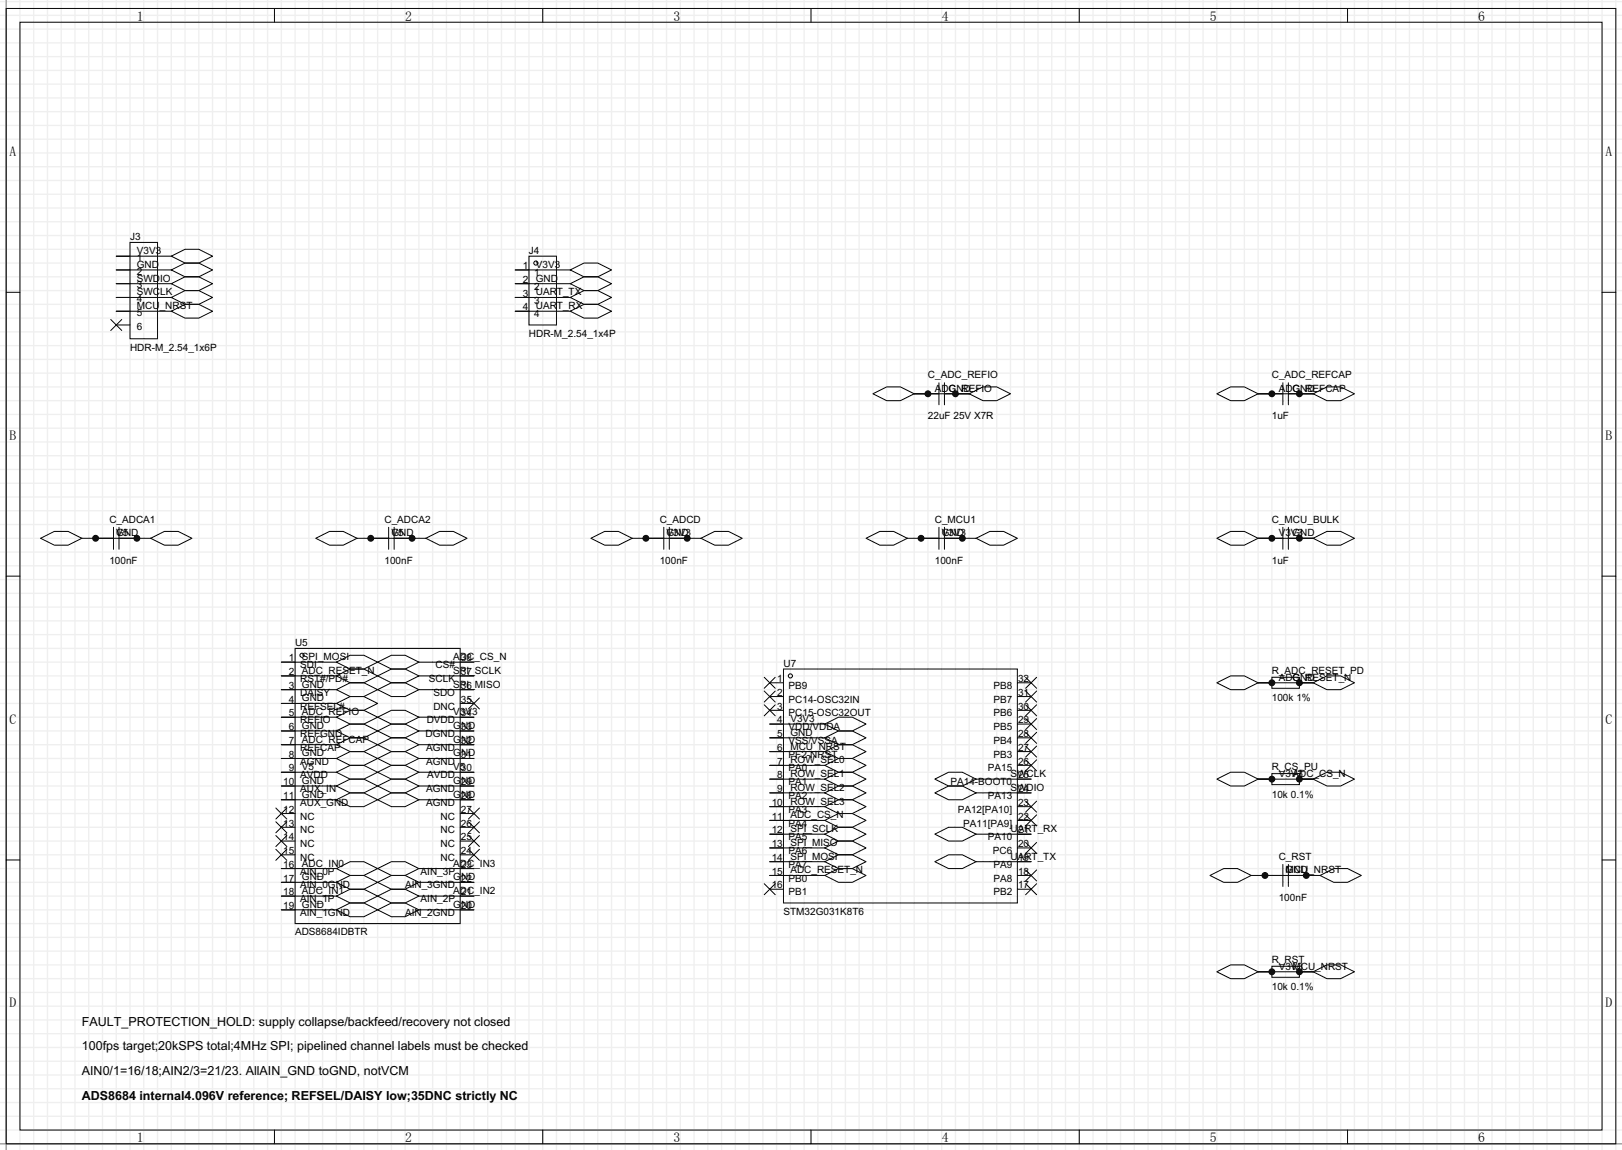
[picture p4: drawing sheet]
<svg xmlns="http://www.w3.org/2000/svg" width="299mm" height="212mm" viewBox="0 0 299 212" stroke-linecap="round" stroke-linejoin="round" font-family="sans-serif">
<g fill="none" stroke="#f0f0eb" stroke-width=".25">
<path d="M0 .3h299.5M0 2.8h299.5M0 5.4h299.5M0 7.9h299.5M0 10.5h299.5M0 13h299.5M0 15.5h299.5M0 18.1h299.5M1.1 0v212.3M3.7 0v212.3M6.2 0v212.3M8.8 0v212.3"/>
<path d="M11.3 0v212.3M13.8 0v212.3M16.4 0v212.3M18.9 0v212.3M21.5 0v212.3M24 0v212.3M26.5 0v212.3M29.1 0v212.3M31.6 0v212.3M34.2 0v212.3M36.7 0v212.3M39.2 0v212.3"/>
<path d="M41.8 0v212.3M44.3 0v212.3M46.9 0v212.3M49.4 0v212.3M51.9 0v212.3M54.5 0v212.3M57 0v212.3M59.6 0v212.3M62.1 0v212.3M64.6 0v212.3M67.2 0v212.3M69.7 0v212.3"/>
<path d="M72.3 0v212.3M74.8 0v212.3M77.3 0v212.3M79.9 0v212.3M82.4 0v212.3M85 0v212.3M87.5 0v212.3M90 0v212.3M92.6 0v212.3M95.1 0v212.3M97.7 0v212.3M100.2 0v212.3"/>
<path d="M102.7 0v212.3M105.3 0v212.3M107.8 0v212.3M110.4 0v212.3M112.9 0v212.3M115.4 0v212.3M118 0v212.3M120.5 0v212.3M123.1 0v212.3M125.6 0v212.3M128.1 0v212.3M130.7 0v212.3"/>
<path d="M133.2 0v212.3M135.8 0v212.3M138.3 0v212.3M140.8 0v212.3M143.4 0v212.3M145.9 0v212.3M148.5 0v212.3M151 0v212.3M153.5 0v212.3M156.1 0v212.3M158.6 0v212.3M161.2 0v212.3"/>
<path d="M163.7 0v212.3M166.2 0v212.3M168.8 0v212.3M171.3 0v212.3M173.9 0v212.3M176.4 0v212.3M178.9 0v212.3M181.5 0v212.3M184 0v212.3M186.6 0v212.3M189.1 0v212.3M191.6 0v212.3"/>
<path d="M194.2 0v212.3M196.7 0v212.3M199.3 0v212.3M201.8 0v212.3M204.3 0v212.3M206.9 0v212.3M209.4 0v212.3M212 0v212.3M214.5 0v212.3M217 0v212.3M219.6 0v212.3M222.1 0v212.3"/>
<path d="M224.7 0v212.3M227.2 0v212.3M229.7 0v212.3M232.3 0v212.3M234.8 0v212.3M237.4 0v212.3M239.9 0v212.3M242.4 0v212.3M245 0v212.3M247.5 0v212.3M250.1 0v212.3M252.6 0v212.3"/>
<path d="M255.1 0v212.3M257.7 0v212.3M260.2 0v212.3M262.8 0v212.3M265.3 0v212.3M267.8 0v212.3M270.4 0v212.3M272.9 0v212.3M275.5 0v212.3M278 0v212.3M280.5 0v212.3M283.1 0v212.3"/>
<path d="M285.6 0v212.3M288.2 0v212.3M290.7 0v212.3M293.2 0v212.3M295.8 0v212.3M298.3 0v212.3M0 20.6h299.5M0 23.2h299.5M0 25.7h299.5M0 28.2h299.5M0 30.8h299.5M0 33.3h299.5"/>
<path d="M0 35.9h299.5M0 38.4h299.5M0 40.9h299.5M0 43.5h299.5M0 46h299.5M0 48.6h299.5M0 51.1h299.5M0 53.6h299.5M0 56.2h299.5M0 58.7h299.5M0 61.3h299.5M0 63.8h299.5"/>
<path d="M0 66.3h299.5M0 68.9h299.5M0 71.4h299.5M0 74h299.5M0 76.5h299.5M0 79h299.5M0 81.6h299.5M0 84.1h299.5M0 86.7h299.5M0 89.2h299.5M0 91.7h299.5M0 94.3h299.5"/>
<path d="M0 96.8h299.5M0 99.4h299.5M0 101.9h299.5M0 104.4h299.5M0 107h299.5M0 109.5h299.5M0 112.1h299.5M0 114.6h299.5M0 117.1h299.5M0 119.7h299.5M0 122.2h299.5M0 124.8h299.5"/>
<path d="M0 127.3h299.5M0 129.8h299.5M0 132.4h299.5M0 134.9h299.5M0 137.5h299.5M0 140h299.5M0 142.5h299.5M0 145.1h299.5M0 147.6h299.5M0 150.2h299.5M0 152.7h299.5M0 155.2h299.5"/>
<path d="M0 157.8h299.5M0 160.3h299.5M0 162.9h299.5M0 165.4h299.5M0 167.9h299.5M0 170.5h299.5M0 173h299.5M0 175.6h299.5M0 178.1h299.5M0 180.6h299.5M0 183.2h299.5M0 185.7h299.5"/>
<path d="M0 188.3h299.5M0 190.8h299.5M0 193.3h299.5M0 195.9h299.5M0 198.4h299.5M0 201h299.5M0 203.5h299.5M0 206h299.5M0 208.6h299.5M0 211.1h299.5"/>
</g>
<path d="M1.1 0v212.3M0 211.1h299.5" fill="none" stroke="#999" stroke-width=".25"/>
<g fill="none" stroke="#000" stroke-width=".18">
<path d="M1.1 1.6h297.2v209.5h-297.2zM3.7 4.1h292.1v204.5h-292.1zM50.7 1.6v2.5M100.2 1.6v2.5M149.7 1.6v2.5M199.3 1.6v2.5M248.8 1.6v2.5M1.1 54h2.6M20.4 59l2.1 2M21.5 47.3h10.1M21.5 49.8h10.1M21.5 52.4h10.1"/>
<path d="M21.5 54.9h10.1M21.5 57.4h10.1M21.5 60h2.5M22.5 59l-2.1 2M24 44.7h5.1v17.8h-5.1zM31.6 47.3l2.6-1.3h2.5l2.5 1.3-2.5 1.3h-2.5zM31.6 49.8l2.6-1.2h2.5l2.5 1.2-2.5 1.3h-2.5zM31.6 52.4l2.6-1.3h2.5l2.5 1.3-2.5 1.2h-2.5zM31.6 54.9l2.6-1.3h2.5l2.5 1.3-2.5 1.3h-2.5zM31.6 57.4l2.6-1.2h2.5l2.5 1.2-2.5 1.3h-2.5zM95.1 49.8h10.2M95.1 52.4h10.2"/>
<path d="M95.1 54.9h10.2M95.1 57.4h10.2M97.7 47.3h5v12.7h-5zM105.3 49.8l2.5-1.2h2.6l2.5 1.2-2.5 1.3h-2.6zM105.3 52.4l2.5-1.3h2.6l2.5 1.3-2.5 1.2h-2.6zM105.3 54.9l2.5-1.3h2.6l2.5 1.3-2.5 1.3h-2.6zM105.3 57.4l2.5-1.2h2.6l2.5 1.2-2.5 1.3h-2.6zM295.8 54h2.5M161.2 72.7l2.5-1.3h2.5l2.6 1.3-2.6 1.3h-2.5zM168.8 72.7h10.1M173.4 70.7v4M174.4 70.7v4"/>
<path d="M178.9 72.7l2.6-1.3h2.5l2.6 1.3-2.6 1.3h-2.5zM224.7 72.7l2.5-1.3h2.5l2.6 1.3-2.6 1.3h-2.5zM232.3 72.7h10.1M236.9 70.7v4M237.9 70.7v4M242.4 72.7l2.6-1.3h2.5l2.6 1.3-2.6 1.3h-2.5zM7.5 99.4l2.5-1.3h2.6l2.5 1.3-2.5 1.2h-2.6zM15.1 99.4h12.7M21 97.3v4.1M22 97.3v4.1M27.8 99.4l2.6-1.3h2.5l2.5 1.3-2.5 1.2h-2.5zM58.3 99.4l2.5-1.3h2.6l2.5 1.3-2.5 1.2h-2.6z"/>
<path d="M65.9 99.4h12.7M71.8 97.3v4.1M72.8 97.3v4.1M78.6 99.4l2.6-1.3h2.5l2.5 1.3-2.5 1.2h-2.5zM109.1 99.4l2.5-1.3h2.6l2.5 1.3-2.5 1.2h-2.6zM116.7 99.4h12.7M122.6 97.3v4.1M123.6 97.3v4.1M129.4 99.4l2.6-1.3h2.5l2.5 1.3-2.5 1.2h-2.5zM159.9 99.4l2.5-1.3h2.6l2.5 1.3-2.5 1.2h-2.6zM167.5 99.4h12.7M173.4 97.3v4.1"/>
<path d="M174.4 97.3v4.1M180.2 99.4l2.6-1.3h2.5l2.5 1.3-2.5 1.2h-2.5zM224.7 99.4l2.5-1.3h2.5l2.6 1.3-2.6 1.2h-2.5zM232.3 99.4h10.1M236.9 97.3v4.1M237.9 97.3v4.1M242.4 99.4l2.6-1.3h2.5l2.6 1.3-2.6 1.2h-2.5zM1.1 106.3h2.6M54.5 119.7h30.5v50.8h-30.5zM295.8 106.3h2.5M51.9 122.2h10.2M51.9 124.8h10.2"/>
<path d="M51.9 127.3h10.2M51.9 129.8h10.2M51.9 132.4h10.2M51.9 134.9h10.2M51.9 137.5h10.2M51.9 140h10.2M62.1 122.2l2.5-1.3h2.6l2.5 1.3-2.5 1.3h-2.6zM62.1 124.8l2.5-1.3h2.6l2.5 1.3-2.5 1.2h-2.6zM62.1 127.3l2.5-1.3h2.6l2.5 1.3-2.5 1.3h-2.6zM62.1 129.8l2.5-1.2h2.6l2.5 1.2-2.5 1.3h-2.6zM62.1 132.4l2.5-1.3h2.6l2.5 1.3-2.5 1.2h-2.6zM62.1 134.9l2.5-1.3h2.6l2.5 1.3-2.5 1.3h-2.6z"/>
<path d="M62.1 137.5l2.5-1.3h2.6l2.5 1.3-2.5 1.2h-2.6zM62.1 140l2.5-1.3h2.6l2.5 1.3-2.5 1.3h-2.6zM69.7 140l2.6-1.3h2.5l2.5 1.3-2.5 1.3h-2.5zM69.7 137.5l2.6-1.3h2.5l2.5 1.3-2.5 1.2h-2.5zM69.7 134.9l2.6-1.3h2.5l2.5 1.3-2.5 1.3h-2.5zM69.7 132.4l2.6-1.3h2.5l2.5 1.3-2.5 1.2h-2.5zM69.7 127.3l2.6-1.3h2.5l2.5 1.3-2.5 1.3h-2.5zM69.7 124.8l2.6-1.3h2.5l2.5 1.3-2.5 1.2h-2.5zM69.7 122.2l2.6-1.3h2.5l2.5 1.3-2.5 1.3h-2.5zM77.3 122.2h10.2M77.3 124.8h10.2M77.3 127.3h10.2"/>
<path d="M77.3 132.4h10.2M77.3 134.9h10.2M77.3 137.5h10.2M77.3 140h10.2M85 129.8h2.5M86.5 128.8l2 2M88.5 128.8l-2 2M141.1 125l2 2M141.1 127.5l2 2.1M141.1 130.1l2 2M142.1 126h2.6M142.1 128.6h2.6"/>
<path d="M142.1 131.1h2.6M142.1 133.6h10.2M142.1 136.2h10.2M142.1 138.7h10.2M143.1 125l-2 2M143.1 127.5l-2 2.1M143.1 130.1l-2 2M144.7 123.5h43.1v43.2h-43.1zM152.3 133.6l2.5-1.2h2.6l2.5 1.2-2.5 1.3h-2.6zM152.3 136.2l2.5-1.3h2.6l2.5 1.3-2.5 1.3h-2.6zM152.3 138.7l2.5-1.2h2.6l2.5 1.2-2.5 1.3h-2.6zM187.8 126h2.6"/>
<path d="M187.8 128.6h2.6M187.8 131.1h2.6M187.8 133.6h2.6M187.8 136.2h2.6M187.8 138.7h2.6M189.4 137.7l2 2M189.4 135.2l2 2M189.4 132.6l2 2.1M189.4 130.1l2 2M189.4 127.5l2 2.1M189.4 125l2 2M191.4 137.7l-2 2"/>
<path d="M191.4 135.2l-2 2M191.4 132.6l-2 2.1M191.4 130.1l-2 2M191.4 127.5l-2 2.1M191.4 125l-2 2M224.7 126l2.5-1.2h2.5l2.6 1.2-2.6 1.3h-2.5zM232.3 126h10.1M234.8 125h5.1v2h-5.1zM242.4 126l2.6-1.2h2.5l2.6 1.2-2.6 1.3h-2.5zM1.1 158.7h2.6M50.9 149.1l2.1 2.1M50.9 151.7l2.1 2"/>
<path d="M50.9 154.2l2.1 2M50.9 156.8l2.1 2M51.9 142.5h10.2M51.9 145.1h10.2M51.9 147.6h10.2M51.9 150.2h2.6M51.9 152.7h2.6M51.9 155.2h2.6M51.9 157.8h2.6M53 149.1l-2.1 2.1M53 151.7l-2.1 2M53 154.2l-2.1 2"/>
<path d="M53 156.8l-2.1 2M62.1 142.5l2.5-1.2h2.6l2.5 1.2-2.5 1.3h-2.6zM62.1 145.1l2.5-1.3h2.6l2.5 1.3-2.5 1.2h-2.6zM62.1 147.6l2.5-1.3h2.6l2.5 1.3-2.5 1.3h-2.6zM69.7 147.6l2.6-1.3h2.5l2.5 1.3-2.5 1.3h-2.5zM69.7 145.1l2.6-1.3h2.5l2.5 1.3-2.5 1.2h-2.5zM69.7 142.5l2.6-1.2h2.5l2.5 1.2-2.5 1.3h-2.5zM77.3 142.5h10.2M77.3 145.1h10.2M77.3 147.6h10.2M85 150.2h2.5M85 152.7h2.5"/>
<path d="M85 155.2h2.5M85 157.8h2.5M86.5 156.8l2 2M86.5 154.2l2 2M86.5 151.7l2 2M86.5 149.1l2 2.1M88.5 156.8l-2 2M88.5 154.2l-2 2M88.5 151.7l-2 2M88.5 149.1l-2 2.1M142.1 141.3h10.2M142.1 143.8h10.2"/>
<path d="M142.1 146.3h10.2M142.1 148.9h10.2M142.1 151.4h10.2M142.1 154h10.2M142.1 156.5h10.2M142.1 159h10.2M152.3 141.3l2.5-1.3h2.6l2.5 1.3-2.5 1.2h-2.6zM152.3 143.8l2.5-1.3h2.6l2.5 1.3-2.5 1.3h-2.6zM152.3 146.3l2.5-1.2h2.6l2.5 1.2-2.5 1.3h-2.6zM152.3 148.9l2.5-1.3h2.6l2.5 1.3-2.5 1.3h-2.6zM152.3 151.4l2.5-1.2h2.6l2.5 1.2-2.5 1.3h-2.6zM152.3 154l2.5-1.3h2.6l2.5 1.3-2.5 1.2h-2.6z"/>
<path d="M152.3 156.5l2.5-1.3h2.6l2.5 1.3-2.5 1.3h-2.6zM152.3 159l2.5-1.2h2.6l2.5 1.2-2.5 1.3h-2.6zM172.6 159l2.5-1.2h2.6l2.5 1.2-2.5 1.3h-2.6zM172.6 154l2.5-1.3h2.6l2.5 1.3-2.5 1.2h-2.6zM172.6 146.3l2.5-1.2h2.6l2.5 1.2-2.5 1.3h-2.6zM172.6 143.8l2.5-1.3h2.6l2.5 1.3-2.5 1.3h-2.6zM180.2 143.8h10.2M180.2 146.3h10.2M180.2 154h10.2M180.2 159h10.2M187.8 141.3h2.6M187.8 148.9h2.6"/>
<path d="M187.8 151.4h2.6M187.8 156.5h2.6M189.4 155.5l2 2M189.4 150.4l2 2M189.4 147.9l2 2M189.4 140.2l2 2.1M191.4 155.5l-2 2M191.4 150.4l-2 2M191.4 147.9l-2 2M191.4 140.2l-2 2.1M224.7 143.8l2.5-1.3h2.5l2.6 1.3-2.6 1.3h-2.5zM232.3 143.8h10.1"/>
<path d="M234.8 142.8h5.1v2h-5.1zM236.9 159.6v4M237.9 159.6v4M242.4 143.8l2.6-1.3h2.5l2.6 1.3-2.6 1.3h-2.5zM295.8 158.7h2.5M51.9 160.3h10.2M51.9 162.9h10.2M51.9 165.4h10.2M51.9 167.9h10.2M62.1 160.3l2.5-1.3h2.6l2.5 1.3-2.5 1.3h-2.6zM62.1 162.9l2.5-1.3h2.6l2.5 1.3-2.5 1.2h-2.6zM62.1 165.4l2.5-1.3h2.6l2.5 1.3-2.5 1.3h-2.6z"/>
<path d="M62.1 167.9l2.5-1.2h2.6l2.5 1.2-2.5 1.3h-2.6zM69.7 167.9l2.6-1.2h2.5l2.5 1.2-2.5 1.3h-2.5zM69.7 165.4l2.6-1.3h2.5l2.5 1.3-2.5 1.3h-2.5zM69.7 162.9l2.6-1.3h2.5l2.5 1.3-2.5 1.2h-2.5zM69.7 160.3l2.6-1.3h2.5l2.5 1.3-2.5 1.3h-2.5zM77.3 160.3h10.2M77.3 162.9h10.2M77.3 165.4h10.2M77.3 167.9h10.2M141.1 163.1l2 2M142.1 161.6h10.2M142.1 164.1h2.6"/>
<path d="M143.1 163.1l-2 2M152.3 161.6l2.5-1.3h2.6l2.5 1.3-2.5 1.3h-2.6zM187.8 161.6h2.6M187.8 164.1h2.6M189.4 163.1l2 2M189.4 160.6l2 2M191.4 163.1l-2 2M191.4 160.6l-2 2M223.4 161.6l2.5-1.3h2.6l2.5 1.3-2.5 1.3h-2.6zM224.7 179.4l2.5-1.3h2.5l2.6 1.3-2.6 1.2h-2.5zM231 161.6h12.7M232.3 179.4h10.1"/>
<path d="M234.8 178.3h5.1v2.1h-5.1zM242.4 179.4l2.6-1.3h2.5l2.6 1.3-2.6 1.2h-2.5zM243.7 161.6l2.6-1.3h2.5l2.5 1.3-2.5 1.3h-2.5zM50.7 208.6v2.5M100.2 208.6v2.5M149.7 208.6v2.5M199.3 208.6v2.5M248.8 208.6v2.5"/>
<circle cx="98.9" cy="48.6" r=".38"/>
<circle cx="55.8" cy="120.9" r=".38"/>
<circle cx="145.9" cy="124.8" r=".38"/>
</g>
<g fill="#000">
<circle cx="171.3" cy="72.7" r=".63"/>
<circle cx="176.4" cy="72.7" r=".63"/>
<circle cx="234.8" cy="72.7" r=".63"/>
<circle cx="239.9" cy="72.7" r=".63"/>
<circle cx="17.7" cy="99.4" r=".63"/>
<circle cx="25.3" cy="99.4" r=".63"/>
<circle cx="68.5" cy="99.4" r=".63"/>
<circle cx="76.1" cy="99.4" r=".63"/>
<circle cx="119.3" cy="99.4" r=".63"/>
<circle cx="126.9" cy="99.4" r=".63"/>
<circle cx="170.1" cy="99.4" r=".63"/>
<circle cx="177.7" cy="99.4" r=".63"/>
<circle cx="234.8" cy="99.4" r=".63"/>
<circle cx="239.9" cy="99.4" r=".63"/>
<circle cx="234.8" cy="126" r=".63"/>
<circle cx="239.9" cy="126" r=".63"/>
<circle cx="234.8" cy="143.8" r=".63"/>
<circle cx="239.9" cy="143.8" r=".63"/>
<circle cx="233.6" cy="161.6" r=".63"/>
<circle cx="234.8" cy="179.4" r=".63"/>
<circle cx="239.9" cy="179.4" r=".63"/>
<circle cx="241.2" cy="161.6" r=".63"/>
</g>
<g font-size="2.5">
<text x="25.3" y="3.8">1</text>
<text x="74.8" y="3.8">2</text>
<text x="124.3" y="3.8">3</text>
<text x="173.9" y="3.8">4</text>
<text x="223.4" y="3.8">5</text>
<text x="272.9" y="3.8">6</text>
<text x="1.8" y="28.8">A</text>
<text x="296.4" y="28.8">A</text>
<text x="1.8" y="81.2">B</text>
<text x="296.4" y="81.2">B</text>
<text x="1.8" y="133.5">C</text>
<text x="296.4" y="133.5">C</text>
<text x="1.8" y="185.9">D</text>
<text x="296.4" y="185.9">D</text>
<text x="25.3" y="210.9">1</text>
<text x="74.8" y="210.9">2</text>
<text x="124.3" y="210.9">3</text>
<text x="173.9" y="210.9">4</text>
<text x="223.4" y="210.9">5</text>
<text x="272.9" y="210.9">6</text>
</g>
<g font-size="2.3">
<text x="15.1" y="189.3">FAULT_PROTECTION_HOLD: supply collapse/backfeed/recovery not closed</text>
<text x="15.1" y="193.9">100fps target;20kSPS total;4MHz SPI; pipelined channel labels must be checked</text>
<text x="15.1" y="203">ADS8684 internal4.096V reference; REFSEL/DAISY low;35DNC strictly NC</text>
<text x="15.1" y="198.5">AIN0/1=16/18;AIN2/3=21/23. AllAIN_GND toGND, notVCM</text>
</g>
<g font-size="1.8">
<text x="24" y="44.4">J3</text>
<text x="25.3" y="46.9">V3V3</text>
<text x="97.7" y="46.9">J4</text>
<text x="25.3" y="48.2">1</text>
<text x="25.3" y="50.7">2</text>
<text x="25.3" y="53.2">3</text>
<text x="25.3" y="49.5">GND</text>
<text x="25.3" y="52">SWDIO</text>
<text x="96.5" y="49.7">1</text>
<text x="96.5" y="52.2">2</text>
<text x="98.6" y="51">1</text>
<text x="98.6" y="53.5">2</text>
<text x="98.9" y="49.5">V3V3</text>
<text x="98.9" y="52">GND</text>
<text x="25.3" y="55.8">4</text>
<text x="25.3" y="58.3">5</text>
<text x="25.3" y="54.5">SWCLK</text>
<text x="25.3" y="57.1">MCU_NRST</text>
<text x="96.5" y="54.8">3</text>
<text x="96.5" y="57.3">4</text>
<text x="98.6" y="56">3</text>
<text x="98.6" y="58.6">4</text>
<text x="98.9" y="54.5">UART_TX</text>
<text x="98.9" y="57.1">UART_RX</text>
<text x="24" y="64.7">HDR-M_2.54_1x6P</text>
<text x="25.3" y="60.9">6</text>
<text x="97.7" y="62.2">HDR-M_2.54_1x4P</text>
<text x="171.3" y="69.8">C_ADC_REFIO</text>
<text x="234.8" y="69.8">C_ADC_REFCAP</text>
<text x="171.3" y="77.4">22uF 25V X7R</text>
<text x="172.6" y="72.3">ADC_REFIO</text>
<text x="175.1" y="72.3">GND</text>
<text x="234.8" y="77.4">1uF</text>
<text x="236.1" y="72.3">ADC_REFCAP</text>
<text x="238.6" y="72.3">GND</text>
<text x="20.2" y="96.4">C_ADCA1</text>
<text x="21.5" y="99">V5</text>
<text x="21.5" y="99">GND</text>
<text x="71" y="96.4">C_ADCA2</text>
<text x="72.3" y="99">V5</text>
<text x="72.3" y="99">GND</text>
<text x="121.8" y="96.4">C_ADCD</text>
<text x="123.1" y="99">V3V3</text>
<text x="123.1" y="99">GND</text>
<text x="172.6" y="96.4">C_MCU1</text>
<text x="173.9" y="99">V3V3</text>
<text x="173.9" y="99">GND</text>
<text x="234.8" y="96.4">C_MCU_BULK</text>
<text x="236.1" y="99">V3V3</text>
<text x="238.6" y="99">GND</text>
<text x="20.2" y="104.1">100nF</text>
<text x="71" y="104.1">100nF</text>
<text x="121.8" y="104.1">100nF</text>
<text x="172.6" y="104.1">100nF</text>
<text x="234.8" y="104.1">1uF</text>
<text x="54.5" y="119.3">U5</text>
<text x="53.3" y="122.1">1</text>
<text x="53.3" y="124.6">2</text>
<text x="55.4" y="123.3">SDI</text>
<text x="55.4" y="125.9">RST#/PD#</text>
<text x="55.8" y="121.8">SPI_MOSI</text>
<text x="55.8" y="124.4">ADC_RESET_N</text>
<text x="79.2" y="125.9">SCLK</text>
<text x="80.4" y="123.3">CS#</text>
<text x="83.7" y="124.4">SPI_SCLK</text>
<text x="83.7" y="121.8">ADC_CS_N</text>
<text x="85.1" y="124.6">37</text>
<text x="85.1" y="122.1">38</text>
<text x="143.5" y="125.9">1</text>
<text x="144.7" y="123.1">U7</text>
<text x="188" y="125.9">32</text>
<text x="234.8" y="124.4">R_ADC_RESET_PD</text>
<text x="236.1" y="125.7">ADC_RESET_N</text>
<text x="238.6" y="125.7">GND</text>
<text x="53.3" y="127.2">3</text>
<text x="53.3" y="129.7">4</text>
<text x="55.4" y="128.4">DAISY</text>
<text x="55.4" y="131">REFSEL#</text>
<text x="55.8" y="126.9">GND</text>
<text x="55.8" y="129.5">GND</text>
<text x="80" y="131">DNC</text>
<text x="80" y="128.4">SDO</text>
<text x="83.7" y="126.9">SPI_MISO</text>
<text x="85.1" y="129.7">35</text>
<text x="85.1" y="127.2">36</text>
<text x="143.5" y="128.4">2</text>
<text x="143.5" y="131">3</text>
<text x="145.6" y="127.2">PB9</text>
<text x="145.6" y="129.7">PC14-OSC32IN</text>
<text x="183.4" y="129.7">PB7</text>
<text x="183.4" y="127.2">PB8</text>
<text x="188" y="131">30</text>
<text x="188" y="128.4">31</text>
<text x="234.8" y="129.5">100k 1%</text>
<text x="53.3" y="132.2">5</text>
<text x="53.3" y="134.8">6</text>
<text x="53.3" y="137.3">7</text>
<text x="55.4" y="133.5">REFIO</text>
<text x="55.4" y="136">REFGND</text>
<text x="55.8" y="132">ADC_REFIO</text>
<text x="55.8" y="134.5">GND</text>
<text x="55.8" y="137.1">ADC_REFCAP</text>
<text x="78.6" y="136">DGND</text>
<text x="78.8" y="133.5">DVDD</text>
<text x="83.7" y="137.1">GND</text>
<text x="83.7" y="134.5">GND</text>
<text x="83.7" y="132">V3V3</text>
<text x="85.1" y="137.3">32</text>
<text x="85.1" y="134.8">33</text>
<text x="85.1" y="132.2">34</text>
<text x="143.5" y="133.5">4</text>
<text x="143.5" y="136">5</text>
<text x="145.6" y="132.2">PC15-OSC32OUT</text>
<text x="145.6" y="134.8">VDD/VDDA</text>
<text x="145.6" y="137.3">VSS/VSSA</text>
<text x="145.9" y="133.3">V3V3</text>
<text x="145.9" y="135.8">GND</text>
<text x="183.4" y="137.3">PB4</text>
<text x="183.4" y="134.8">PB5</text>
<text x="183.4" y="132.2">PB6</text>
<text x="188" y="136">28</text>
<text x="188" y="133.5">29</text>
<text x="53.3" y="139.9">8</text>
<text x="53.3" y="142.4">9</text>
<text x="55.4" y="138.6">REFCAP</text>
<text x="55.4" y="141.1">AGND</text>
<text x="55.4" y="143.7">AVDD</text>
<text x="55.8" y="139.6">GND</text>
<text x="55.8" y="142.2">V5</text>
<text x="78.7" y="141.1">AGND</text>
<text x="78.7" y="138.6">AGND</text>
<text x="78.9" y="143.7">AVDD</text>
<text x="83.7" y="142.2">V5</text>
<text x="83.7" y="139.6">GND</text>
<text x="85.1" y="142.4">30</text>
<text x="85.1" y="139.9">31</text>
<text x="143.5" y="138.6">6</text>
<text x="143.5" y="141.1">7</text>
<text x="143.5" y="143.7">8</text>
<text x="145.6" y="139.9">PF2-NRST</text>
<text x="145.6" y="142.4">PA0</text>
<text x="145.9" y="138.4">MCU_NRST</text>
<text x="145.9" y="140.9">ROW_SEL0</text>
<text x="145.9" y="143.4">ROW_SEL1</text>
<text x="182.4" y="142.4">PA15</text>
<text x="183.4" y="139.9">PB3</text>
<text x="186.6" y="143.4">SWCLK</text>
<text x="188" y="143.7">25</text>
<text x="188" y="141.1">26</text>
<text x="188" y="138.6">27</text>
<text x="234.8" y="142.2">R_CS_PU</text>
<text x="236.1" y="143.4">V3V3</text>
<text x="238.6" y="143.4">ADC_CS_N</text>
<text x="52.3" y="144.9">10</text>
<text x="52.3" y="147.5">11</text>
<text x="55.4" y="146.2">AUX_IN</text>
<text x="55.4" y="148.7">AUX_GND</text>
<text x="55.8" y="144.7">GND</text>
<text x="55.8" y="147.2">GND</text>
<text x="78.7" y="148.7">AGND</text>
<text x="78.7" y="146.2">AGND</text>
<text x="83.7" y="147.2">GND</text>
<text x="83.7" y="144.7">GND</text>
<text x="85.1" y="147.5">28</text>
<text x="85.1" y="144.9">29</text>
<text x="142.5" y="148.7">10</text>
<text x="143.5" y="146.2">9</text>
<text x="145.6" y="144.9">PA1</text>
<text x="145.6" y="147.5">PA2</text>
<text x="145.9" y="146">ROW_SEL2</text>
<text x="145.9" y="148.5">ROW_SEL3</text>
<text x="175.5" y="144.9">PA14-BOOT0</text>
<text x="182.4" y="147.5">PA13</text>
<text x="186.6" y="146">SWDIO</text>
<text x="188" y="148.7">23</text>
<text x="188" y="146.2">24</text>
<text x="234.8" y="147.2">10k 0.1%</text>
<text x="52.3" y="150">12</text>
<text x="52.3" y="152.6">13</text>
<text x="52.3" y="155.1">14</text>
<text x="55.4" y="151.3">NC</text>
<text x="55.4" y="153.8">NC</text>
<text x="81.4" y="153.8">NC</text>
<text x="81.4" y="151.3">NC</text>
<text x="85.1" y="155.1">25</text>
<text x="85.1" y="152.6">26</text>
<text x="85.1" y="150">27</text>
<text x="142.5" y="151.3">11</text>
<text x="142.5" y="153.8">12</text>
<text x="145.6" y="150">PA3</text>
<text x="145.6" y="152.6">PA4</text>
<text x="145.6" y="155.1">PA5</text>
<text x="145.9" y="151.1">ADC_CS_N</text>
<text x="145.9" y="153.6">SPI_SCLK</text>
<text x="176.8" y="150">PA12[PA10]</text>
<text x="177.9" y="152.6">PA11[PA9]</text>
<text x="182.4" y="155.1">PA10</text>
<text x="186.6" y="153.6">UART_RX</text>
<text x="188" y="153.8">21</text>
<text x="188" y="151.3">22</text>
<text x="52.3" y="157.6">15</text>
<text x="52.3" y="160.2">16</text>
<text x="55.4" y="156.4">NC</text>
<text x="55.4" y="158.9">NC</text>
<text x="55.4" y="161.4">AIN_0P</text>
<text x="55.8" y="159.9">ADC_IN0</text>
<text x="77.7" y="161.4">AIN_3P</text>
<text x="81.4" y="158.9">NC</text>
<text x="81.4" y="156.4">NC</text>
<text x="83.7" y="159.9">ADC_IN3</text>
<text x="85.1" y="160.2">23</text>
<text x="85.1" y="157.6">24</text>
<text x="142.5" y="156.4">13</text>
<text x="142.5" y="158.9">14</text>
<text x="142.5" y="161.4">15</text>
<text x="145.6" y="157.6">PA6</text>
<text x="145.6" y="160.2">PA7</text>
<text x="145.9" y="156.1">SPI_MISO</text>
<text x="145.9" y="158.7">SPI_MOSI</text>
<text x="145.9" y="161.2">ADC_RESET_N</text>
<text x="183.3" y="157.6">PC6</text>
<text x="183.4" y="160.2">PA9</text>
<text x="186.6" y="158.7">UART_TX</text>
<text x="188" y="161.4">18</text>
<text x="188" y="158.9">19</text>
<text x="188" y="156.4">20</text>
<text x="236.1" y="158.7">C_RST</text>
<text x="237.4" y="161.2">MCU_NRST</text>
<text x="237.4" y="161.2">GND</text>
<text x="52.3" y="162.7">17</text>
<text x="52.3" y="165.3">18</text>
<text x="52.3" y="167.8">19</text>
<text x="55.4" y="164">AIN_0GND</text>
<text x="55.4" y="166.5">AIN_1P</text>
<text x="55.8" y="162.5">GND</text>
<text x="55.8" y="165">ADC_IN1</text>
<text x="55.8" y="167.6">GND</text>
<text x="74.8" y="164">AIN_3GND</text>
<text x="77.7" y="166.5">AIN_2P</text>
<text x="83.7" y="167.6">GND</text>
<text x="83.7" y="165">ADC_IN2</text>
<text x="83.7" y="162.5">GND</text>
<text x="85.1" y="167.8">20</text>
<text x="85.1" y="165.3">21</text>
<text x="85.1" y="162.7">22</text>
<text x="142.5" y="164">16</text>
<text x="145.6" y="162.7">PB0</text>
<text x="145.6" y="165.3">PB1</text>
<text x="183.4" y="165.3">PB2</text>
<text x="183.4" y="162.7">PA8</text>
<text x="188" y="164">17</text>
<text x="236.1" y="166.3">100nF</text>
<text x="54.5" y="172.6">ADS8684IDBTR</text>
<text x="55.4" y="169.1">AIN_1GND</text>
<text x="74.8" y="169.1">AIN_2GND</text>
<text x="144.7" y="168.8">STM32G031K8T6</text>
<text x="234.8" y="177.7">R_RST</text>
<text x="236.1" y="179">V3V3</text>
<text x="238.6" y="179">MCU_NRST</text>
<text x="234.8" y="182.8">10k 0.1%</text>
</g>
</svg>
